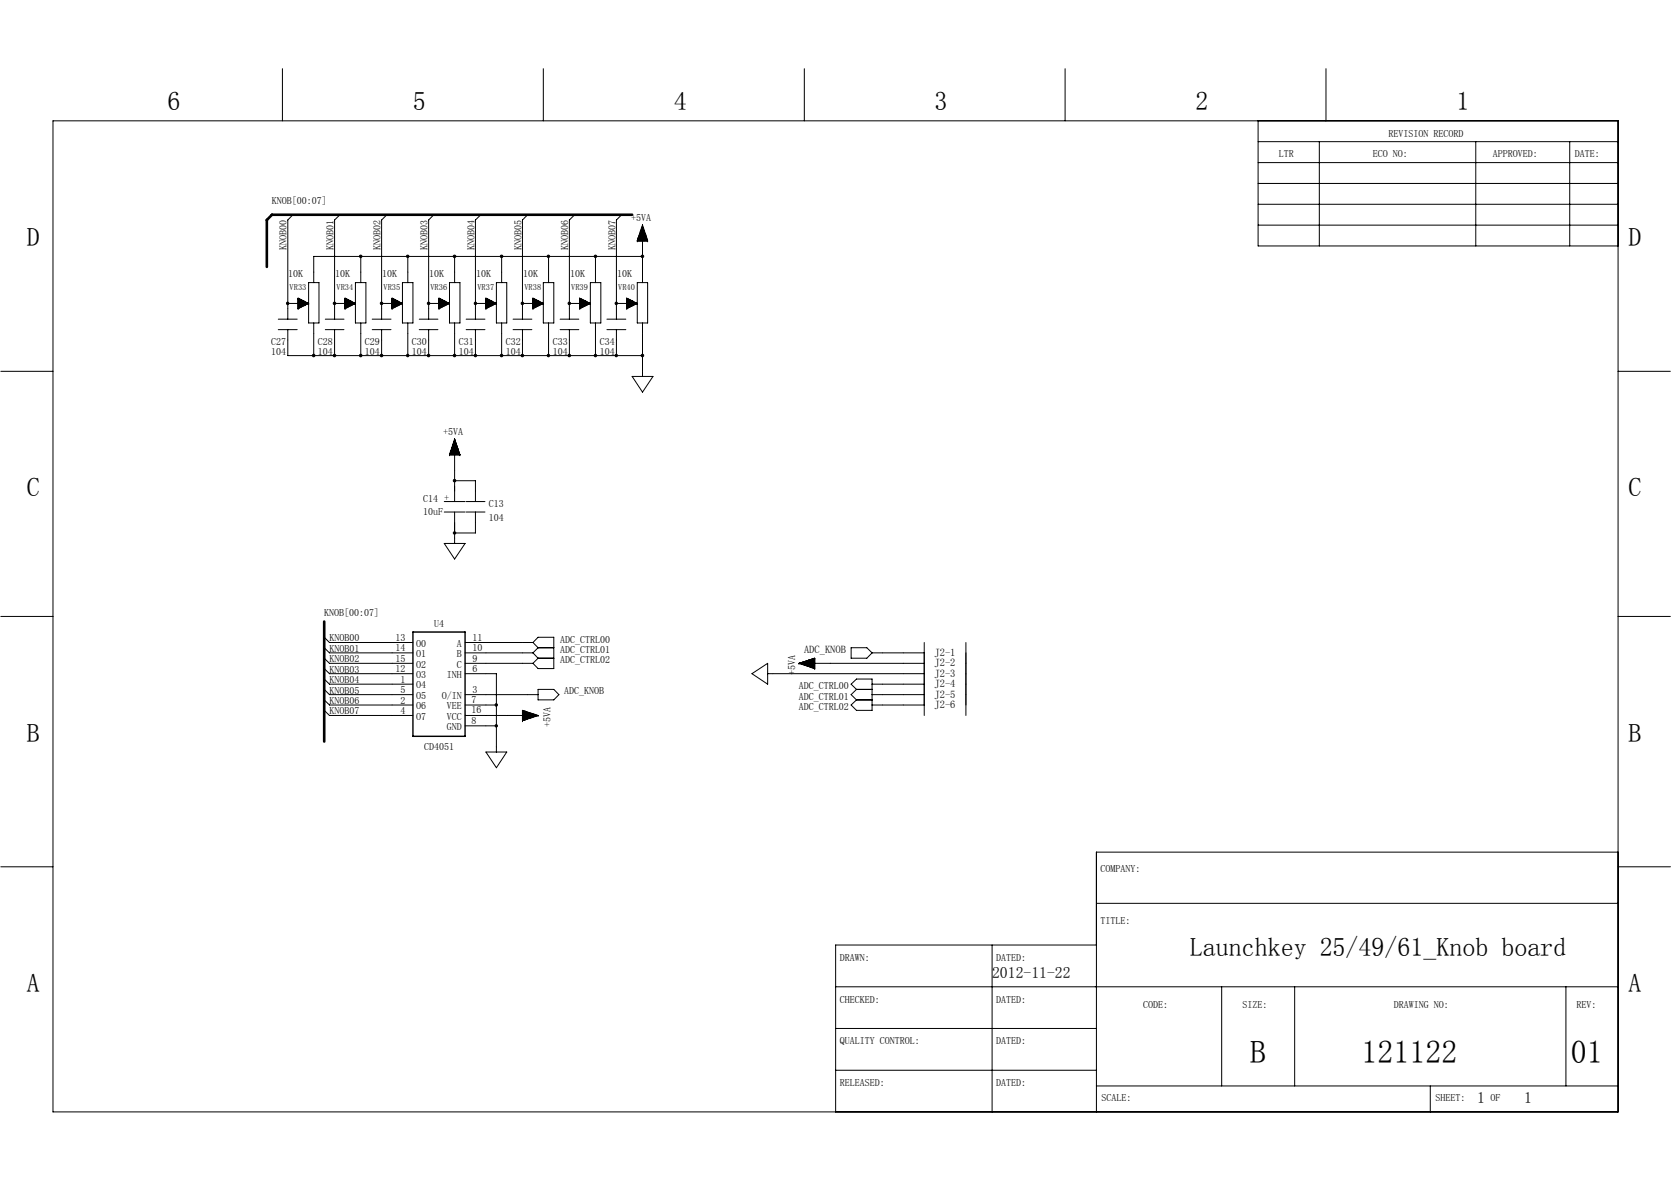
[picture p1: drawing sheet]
<svg xmlns="http://www.w3.org/2000/svg" width="297mm" height="210mm" viewBox="0 0 297 210" stroke-linecap="round" stroke-linejoin="round" font-family="sans-serif">
<g fill="none" stroke="#000" stroke-width=".18">
<path d="M50.2 12.2v9.3M96.6 12.2v9.3M143 12.2v9.3M189.3 12.2v9.3M235.7 12.2v9.3M9.4 21.5h278.2v176.2h-278.2zM52.1 38.2l-.9 .9v17.6M60.4 38.2l-.9 .9v17.6M68.8 38.2l-1 .9v17.6M77.1 38.2l-.9 .9v17.6M85.5 38.2l-1 .9v17.6M93.8 38.2l-.9 .9v17.6"/>
<path d="M102.1 38.2l-.9 .9v17.6M110.5 38.2l-.9 .9v17.6M223.6 25.2h64M223.6 28.9h64M223.6 36.3h64M223.6 21.5v22.2h64M223.6 32.6h64M234.5 25.2v18.5M262.3 25.2v18.5M279 25.2v18.5M49.5 58.6h3.3M49.5 56.7h3.3"/>
<path d="M51.2 54h.1M51.2 54h3.7M51.2 58.6v4.6h63M53 54.9h.1M53 53h.1M53 53v1.9M53 53l1.9 1M53 54.7h.4M53 54.5h.8M53 54.3h1.2M53 54.1h1.5M53 53.8h1.5v.3"/>
<path d="M53 53.6h1.1v.7M53 53.4h.7v1.1M53 53.2h.4v1.5M53.2 53.1v1.7M53.6 53.3v1.3M53.9 53.5v.9M54.3 53.7v.5M54.7 53.9v.1M54.9 54h.1M54.9 50.2h1.8v7.2h-1.8zM54.9 54l-1.9 .9M55.8 57.4v5.8"/>
<path d="M57.8 58.6h3.3M57.8 56.7h3.3M59.5 54h.1M59.5 54h3.7M59.5 58.6v4.6M61.3 54.9h.1M61.3 53h.1M61.3 54.7h.5M61.3 54.5h.8M61.3 54.3h1.2M61.3 54.1h1.6M61.3 53.8h1.5v.3"/>
<path d="M61.3 53.6h1.2v.7M61.3 53.4h.8v1.1M61.3 53.2h.4v1.5M61.3 53v1.9M61.3 53l1.9 1M61.5 53.1v1.7M61.9 53.3v1.3M62.3 53.5v.9M62.7 53.7v.5M63 53.9v.1M63.2 54h.1M63.2 50.2h1.8v7.2h-1.8z"/>
<path d="M63.2 54l-1.9 .9M64.1 45.6v4.6M64.1 57.4v5.8M66.2 58.6h3.3M66.2 56.7h3.3M67.8 54h.1M67.8 54h3.7M67.8 58.6v4.6M69.7 54.9h.1M69.7 53h.1M69.7 53.2h.4v1.5h-.4M69.7 54.5h.8"/>
<path d="M69.7 54.3h1.2M69.7 54.1h1.5M69.7 53.8h1.5v.3M69.7 53.6h1.1v.7M69.7 53.4h.7v1.1M69.7 53v1.9M69.7 53l1.8 1M69.9 53.1v1.7M70.2 53.3v1.3M70.6 53.5v.9M71 53.7v.5M71.4 53.9v.1"/>
<path d="M71.5 54h.1M71.5 50.2h1.9v7.2h-1.9zM71.5 54l-1.8 .9M72.5 45.6v4.6M72.5 57.4v5.8M74.5 58.6h3.3M74.5 56.7h3.3M76.2 54h.1M76.2 54h3.7M76.2 58.6v4.6M78 54.9h.1M78 53h.1"/>
<path d="M78 54.7h.5M78 53.4h.8v1.1h-.8M78 54.3h1.2M78 54.1h1.6M78 53.8h1.5v.3M78 53.6h1.1v.7M78 53.2h.4v1.5M78 53v1.9M78 53l1.9 1M78.2 53.1v1.7M78.6 53.3v1.3M79 53.5v.9"/>
<path d="M79.4 53.7v.5M79.7 53.9v.1M79.9 54h.1M79.9 50.2h1.9v7.2h-1.9zM79.9 54l-1.9 .9M80.8 45.6v4.6M80.8 57.4v5.8M82.9 58.6h3.3M82.9 56.7h3.3M84.5 54h.1M84.5 54h3.7M84.5 58.6v4.6"/>
<path d="M86.4 54.9h.1M86.4 53h.1M86.4 54.7h.4M86.4 54.5h.8M86.4 54.3h1.2M86.4 54.1h1.5M86.4 53.8h1.5v.3M86.4 53.6h1.1v.7M86.4 53.4h.7v1.1M86.4 53.2h.4v1.5M86.4 53v1.9M86.4 53l1.8 1"/>
<path d="M86.6 53.1v1.7M86.9 53.3v1.3M87.3 53.5v.9M87.7 53.7v.5M88.1 53.9v.1M88.2 54h.1M88.2 50.2h1.9v7.2h-1.9zM88.2 54l-1.8 .9M89.2 45.6v4.6M89.2 57.4v5.8M91.2 58.6h3.3M91.2 56.7h3.3"/>
<path d="M92.9 54h.1M92.9 54h3.7M92.9 58.6v4.6M94.7 54.9h.1M94.7 53h.1M94.7 54.7h.4M94.7 54.5h.8M94.7 54.3h1.2M94.7 54.1h1.6M94.7 53.8h1.5v.3M94.7 53.6h1.2v.7M94.7 53.4h.8v1.1"/>
<path d="M94.7 53.2h.4v1.5M94.7 53v1.9M94.7 53l1.9 1M94.9 53.1v1.7M95.3 53.3v1.3M95.6 53.5v.9M96 53.7v.5M96.4 53.9v.1M96.6 54h.1M96.6 50.2h1.8v7.2h-1.8zM96.6 54l-1.9 .9M97.5 45.6v4.6"/>
<path d="M97.5 57.4v5.8M99.6 58.6h3.3M99.6 56.7h3.3M101.2 54h.1M101.2 54h3.7M101.2 58.6v4.6M103.1 54.9h.1M103.1 53h.1M103.1 54.7h.4M103.1 54.5h.8M103.1 54.3h1.2M103.1 54.1h1.5"/>
<path d="M103.1 53.8h1.5v.3M103.1 53.6h1.1v.7M103.1 53.4h.7v1.1M103.1 53.2h.3v1.5M103.1 53v1.9M103.1 53l1.8 1M103.3 53.1v1.7M103.6 53.3v1.3M104 53.5v.9M104.4 53.7v.5M104.8 53.9v.1M104.9 54h.1"/>
<path d="M104.9 50.2h1.9v7.2h-1.9zM104.9 54l-1.8 .9M105.9 45.6v4.6M105.9 57.4v5.8M107.9 58.6h3.3M107.9 56.7h3.3M109.6 54h.1M109.6 54h3.7M109.6 58.6v4.6M111.4 54.9h.1M111.4 53h.1M111.4 53.2h.4v1.5h-.4"/>
<path d="M111.4 54.5h.8M111.4 54.3h1.2M111.4 54.1h1.6M111.4 53.8h1.5v.3M111.4 53.6h1.1v.7M111.4 53.4h.8v1.1M111.4 53v1.9M111.4 53l1.9 1M111.6 53.1v1.7M112 53.3v1.3M112.4 53.5v.9M112.7 53.7v.5"/>
<path d="M113.1 53.9v.1M113.3 54h.1M113.3 42.8h.1M113.3 50.2h1.8v7.2h-1.8zM113.3 54l-1.9 .9M113.3 42.8h1.8M113.3 42.7h1.8M113.4 42.4h1.6M113.5 42.3h1.5v.5M113.5 42.2v.6M113.5 42.1h1.4M113.6 41.9h1.2"/>
<path d="M113.7 41.7h1.1v1.1M113.7 41.6v1.2M113.7 41.5h1M113.8 41.3h.8M113.8 41.1h.8v1.7M113.8 41.1v1.7M113.9 41h.6M114 40.8h.4M114 40.6h.4v2.2M114 40.5v2.3M114.1 40.4h.2M114.2 40.2h.1"/>
<path d="M114.2 40h.1M114.2 45.6h.1M114.2 45.6h-58.4v4.6M114.2 40v10.2M114.2 57.4v9.5M114.2 40l-.9 2.8M114.2 40l.9 2.8M115.1 42.8h.1M223.6 40h64M.1 66h9.3M80.2 79.9h1.2M80.3 79.7h1.1v1.2"/>
<path d="M80.3 79.7v1.2M80.3 79.6h1M80.4 79.4h.8M80.5 79.2h.7v1.7M80.5 79.1v1.8M80.5 79h.6M80.6 78.8h.4M80.6 78.6h.4v2.3M80.6 78.5v2.4M80.7 78.4h.2M80.8 78.3h.1M80.8 78.1h.1"/>
<path d="M80.8 78.1v11.1M80.8 78.1l-.9 2.8M80.8 78.1l1 2.8M112.4 66.9h3.7l-1.9 2.8zM287.6 66h9.3M79 91h3.7M79 89.2h3.7M79 96.6h3.7l-1.9 2.8zM79.9 80.9h.1M79.9 80.9h1.9M80 80.7h1.7M80 80.5h1.6"/>
<path d="M80.1 80.3h1.5v.6M80.1 80.2v.7M80.2 80.1h1.3M80.8 85.5h3.7v3.7M80.8 91v5.6M81.8 80.9h.1M82.9 91h3.3M82.9 89.2h3.3M84.5 91v3.8h-3.7M.1 109.6h9.3M57.6 113.3l1 .9h14.8M57.6 115.2l1 .9h14.8"/>
<path d="M57.6 117l1 .9h14.8M57.6 118.9l1 .9h14.8M82.7 114.2h12M82.7 116.1h12M82.7 117.9h12M82.7 119.8h5.5v5.5M94.7 114.2l.9-.9h2.8v5.6h-2.8l-.9-1M94.7 114.2l.9 1M94.7 116.1l.9 .9M95.6 115.2h2.8M95.6 117h2.8M95.6 115.2l-.9 .9"/>
<path d="M95.6 117l-.9 .9M133.7 119.8l2.8-1.9v3.7zM136.5 119.8h27.8M142 117.9h.1M142 117.9h22.3M142 117.9l2.8 1M142.2 117.9v.1M142.4 117.8v.3M142.5 118.1h2.3M142.8 117.7v.5M143 117.6v.7M143.1 118.3h1.7"/>
<path d="M143.3 117.5v.9M143.5 117.4v1.1M143.6 118.5h1.2M143.9 117.3v1.3M144.1 117.2v1.4M144.2 118.7h.6M144.4 117.1v1.6M144.6 117.1v1.7M144.8 118.9h.1M144.8 117h.1M144.8 117v1.9M144.8 117l-2.8 .9"/>
<path d="M144.8 117.8h-2.2v.3M144.8 117.6h-1.7v.7M144.8 117.4h-1.1v1.1M144.8 117.2h-.5v1.5M151.3 115.2h2.8l.9 .9-.9 .9h-2.8zM155 116.1h9.3M164.3 114.2v13M171.7 114.2v13M287.6 109.6h9.3M57.6 122.6l1 .9h14.8M57.6 120.7l1 .9h14.8M57.6 124.4l1 .9h14.8"/>
<path d="M57.6 126.3l1 .9h14.8M82.7 123.5h12.9M82.7 125.3h5.5M82.7 127.2h12.9M82.7 129.1h5.5M86.4 133.7h3.7l-1.9 2.8zM88.2 125.3v8.4M92.9 128.1h.1M92.9 126.3h.1M92.9 127h2.2v.4M92.9 126.3v1.8M92.9 126.3l2.7 .9"/>
<path d="M92.9 126.5h.5l.1 1.5h-.6M92.9 127.8h1.2M92.9 127.6h1.7M92.9 127.4h2.3M92.9 126.9h1.6v.7M92.9 126.7h1.1v1.1M93.1 126.4v1.7M93.2 126.4v1.6M93.6 126.6v1.3M93.8 126.6v1.2M94.2 126.7v1M94.4 126.8v.8"/>
<path d="M94.7 126.9v.6M94.9 127v.4M95.3 127.1v.2M95.5 127.2v.1M95.6 127.2h.1M95.6 122.6h2.8l1 .9-1 .9h-2.8zM95.6 127.2l-2.7 .9M152.2 122.6h2.8M152.2 124.4h2.8M152.2 122.6l-.9-1 .9-.9h2.8v5.6h-2.8l-.9-1 .9-.9M152.2 122.6l-.9 .9 .9 .9M155 123.5h9.3"/>
<path d="M155 121.6h9.3M155 125.3h9.3M.1 154.1h9.3M287.6 151.5h-92.7v46.2M287.7 154.1h9.2M148.5 175.5h139.1M176.4 168v29.7M194.9 160.6h92.7M194.9 168h-46.4v29.7M217.2 175.5v17.6M230.1 175.5v17.6M278.4 175.5v17.6"/>
<path d="M148.5 182.9h46.4M148.5 190.3h46.4M194.9 193.1h92.7M254.3 193.1v4.6"/>
</g>
<path d="M73.4 112.4h9.3v18.5h-9.3z" fill="none" stroke="#000" stroke-width=".25"/>
<g fill="#000" stroke="#000" stroke-width=".18">
<path d="M51 53.8h.3v.3h-.3z" fill-rule="evenodd"/>
<path d="M72.3 45.4h.3v.3h-.3z" fill-rule="evenodd"/>
<path d="M84.4 53.8h.3v.3h-.3z" fill-rule="evenodd"/>
<path d="M97.3 45.4h.3v.3h-.3z" fill-rule="evenodd"/>
<path d="M105.7 45.4h.3v.3h-.3z" fill-rule="evenodd"/>
<path d="M109.4 53.8h.3v.3h-.3z" fill-rule="evenodd"/>
<path d="M72.3 63.1h.3v.3h-.3z" fill-rule="evenodd"/>
<path d="M84.4 63.1h.3v.3h-.3z" fill-rule="evenodd"/>
<path d="M97.3 63.1h.3v.3h-.3z" fill-rule="evenodd"/>
<path d="M105.7 63.1h.3v.3h-.3z" fill-rule="evenodd"/>
<path d="M109.4 63.1h.3v.3h-.3z" fill-rule="evenodd"/>
<path d="M80.6 94.6h.4v.3h-.4z" fill-rule="evenodd"/>
<path d="M88.1 125.2h.3v.3h-.3z" fill-rule="evenodd"/>
<circle cx="59.5" cy="53.9" r=".22"/>
<circle cx="64.1" cy="45.6" r=".22"/>
<circle cx="67.8" cy="53.9" r=".22"/>
<circle cx="76.2" cy="53.9" r=".22"/>
<circle cx="80.8" cy="45.6" r=".22"/>
<circle cx="89.2" cy="45.6" r=".22"/>
<circle cx="92.9" cy="53.9" r=".22"/>
<circle cx="101.2" cy="53.9" r=".22"/>
<circle cx="114.2" cy="45.6" r=".22"/>
<circle cx="55.8" cy="63.2" r=".22"/>
<circle cx="59.5" cy="63.2" r=".22"/>
<circle cx="64.1" cy="63.2" r=".22"/>
<circle cx="67.8" cy="63.2" r=".22"/>
<circle cx="76.2" cy="63.2" r=".22"/>
<circle cx="80.8" cy="63.2" r=".22"/>
<circle cx="89.2" cy="63.2" r=".22"/>
<circle cx="92.9" cy="63.2" r=".22"/>
<circle cx="101.2" cy="63.2" r=".22"/>
<circle cx="114.2" cy="63.2" r=".22"/>
<circle cx="80.8" cy="85.5" r=".22"/>
<circle cx="88.2" cy="129.1" r=".21"/>
</g>
<path d="M112.4 38.2h-64.1l-.9 .9v8.4M57.6 110.5v21.3" fill="none" stroke="#000" stroke-width=".47"/>
<g font-size="5.7">
<text x="222.2" y="189">B</text>
<text x="242" y="189">121122</text>
<text x="279.2" y="189">01</text>
</g>
<g font-size="4.6">
<text x="29.8" y="19.6">6</text>
<text x="73.4" y="19.6">5</text>
<text x="119.8" y="19.6">4</text>
<text x="166.1" y="19.6">3</text>
<text x="212.5" y="19.6">2</text>
<text x="258.9" y="19.6">1</text>
<text x="4.8" y="43.7">D</text>
<text x="289.5" y="43.7">D</text>
<text x="4.8" y="88.3">C</text>
<text x="289.5" y="88.3">C</text>
<text x="4.8" y="131.8">B</text>
<text x="289.5" y="131.8">B</text>
<text x="211.5" y="170">Launchkey 25/49/61_Knob board</text>
<text x="4.8" y="176.4">A</text>
<text x="289.5" y="176.4">A</text>
</g>
<g font-size="2.8">
<text x="176.4" y="173.9">2012-11-22</text>
<text x="262.6" y="196.1">1</text>
<text x="271" y="196.1">1</text>
</g>
<g font-size="1.9">
<text x="142.9" y="116.1">ADC_KNOB</text>
<text x="166.1" y="116.6">J2-1</text>
<text x="166.1" y="118.5">J2-2</text>
<text x="166.1" y="120.4">J2-3</text>
<text x="166.1" y="122.2">J2-4</text>
<text x="166.1" y="124.1">J2-5</text>
<text x="166.1" y="125.9">J2-6</text>
</g>
<g font-size="1.8">
<text x="227.3" y="28">LTR</text>
<text x="244" y="28">ECO NO:</text>
<text x="246.8" y="24.3">REVISION RECORD</text>
<text x="265.4" y="28">APPROVED:</text>
<text x="280" y="28">DATE:</text>
<text x="48.3" y="36.3">KNOB[00:07]</text>
<text x="112.2" y="39.4">+5VA</text>
<text x="50.9" y="44.4" transform="rotate(-90 50.9 44.4)">KNOB00</text>
<text x="59.3" y="44.4" transform="rotate(-90 59.3 44.4)">KNOB01</text>
<text x="67.7" y="44.4" transform="rotate(-90 67.7 44.4)">KNOB02</text>
<text x="76" y="44.4" transform="rotate(-90 76 44.4)">KNOB03</text>
<text x="84.3" y="44.4" transform="rotate(-90 84.3 44.4)">KNOB04</text>
<text x="92.7" y="44.4" transform="rotate(-90 92.7 44.4)">KNOB05</text>
<text x="101" y="44.4" transform="rotate(-90 101 44.4)">KNOB06</text>
<text x="109.4" y="44.4" transform="rotate(-90 109.4 44.4)">KNOB07</text>
<text x="51.2" y="49.3">10K</text>
<text x="59.6" y="49.3">10K</text>
<text x="68" y="49.3">10K</text>
<text x="76.3" y="49.3">10K</text>
<text x="84.6" y="49.3">10K</text>
<text x="93" y="49.3">10K</text>
<text x="101.3" y="49.3">10K</text>
<text x="109.7" y="49.3">10K</text>
<text x="48.2" y="61.3">C27</text>
<text x="48.2" y="63.1">104</text>
<text x="56.5" y="61.3">C28</text>
<text x="56.5" y="63.1">104</text>
<text x="64.9" y="61.3">C29</text>
<text x="64.9" y="63.1">104</text>
<text x="73.2" y="61.3">C30</text>
<text x="73.2" y="63.1">104</text>
<text x="81.6" y="61.3">C31</text>
<text x="81.6" y="63.1">104</text>
<text x="89.9" y="61.3">C32</text>
<text x="89.9" y="63.1">104</text>
<text x="98.3" y="61.3">C33</text>
<text x="98.3" y="63.1">104</text>
<text x="106.6" y="61.3">C34</text>
<text x="106.6" y="63.1">104</text>
<text x="78.8" y="77.4">+5VA</text>
<text x="75.2" y="89.2">C14 +</text>
<text x="75.2" y="91.7">10uF</text>
<text x="86.9" y="90.1">C13</text>
<text x="86.9" y="92.6">104</text>
<text x="57.6" y="109.6">KNOB[00:07]</text>
<text x="70.3" y="114">13</text>
<text x="77.1" y="111.5">U4</text>
<text x="84" y="114">11</text>
<text x="58.6" y="114">KNOB00</text>
<text x="58.6" y="115.9">KNOB01</text>
<text x="58.6" y="117.8">KNOB02</text>
<text x="58.6" y="119.6">KNOB03</text>
<text x="70.3" y="115.8">14</text>
<text x="70.3" y="117.7">15</text>
<text x="70.3" y="119.5">12</text>
<text x="74" y="115">O0</text>
<text x="74" y="116.8">O1</text>
<text x="74" y="118.7">O2</text>
<text x="81.2" y="115">A</text>
<text x="81.2" y="116.8">B</text>
<text x="81.2" y="118.7">C</text>
<text x="84" y="115.8">10</text>
<text x="84" y="117.7">9</text>
<text x="84" y="119.5">6</text>
<text x="99.6" y="114.2">ADC_CTRL00</text>
<text x="99.6" y="116.1">ADC_CTRL01</text>
<text x="99.6" y="117.9">ADC_CTRL02</text>
<text x="141.4" y="120" transform="rotate(-90 141.4 120)">+5VA</text>
<text x="58.6" y="121.5">KNOB04</text>
<text x="58.6" y="123.3">KNOB05</text>
<text x="58.6" y="125.2">KNOB06</text>
<text x="71.2" y="121.4">1</text>
<text x="71.2" y="123.3">5</text>
<text x="71.2" y="125.1">2</text>
<text x="74" y="120.5">O3</text>
<text x="74" y="122.4">O4</text>
<text x="74" y="124.3">O5</text>
<text x="78.5" y="124.3">O/IN</text>
<text x="79.4" y="120.5">INH</text>
<text x="83.8" y="125">7</text>
<text x="84" y="123.3">3</text>
<text x="100.3" y="123.3">ADC_KNOB</text>
<text x="142" y="122.6">ADC_CTRL00</text>
<text x="142" y="124.4">ADC_CTRL01</text>
<text x="58.6" y="127">KNOB07</text>
<text x="71.2" y="127">4</text>
<text x="74" y="126.1">O6</text>
<text x="74" y="128">O7</text>
<text x="79.4" y="126.1">VEE</text>
<text x="79.4" y="128">VCC</text>
<text x="79.4" y="129.8">GND</text>
<text x="83.8" y="126.9">16</text>
<text x="83.8" y="128.7">8</text>
<text x="97.9" y="129.2" transform="rotate(-90 97.9 129.2)">+5VA</text>
<text x="142" y="126.3">ADC_CTRL02</text>
<text x="75.4" y="133.4">CD4051</text>
<text x="195.6" y="155">COMPANY:</text>
<text x="195.6" y="164.3">TITLE:</text>
<text x="149.3" y="170.8">DRAWN:</text>
<text x="177.1" y="170.8">DATED:</text>
<text x="149.3" y="178.2">CHECKED:</text>
<text x="177.1" y="178.2">DATED:</text>
<text x="203.2" y="179.2">CODE:</text>
<text x="220.9" y="179.2">SIZE:</text>
<text x="247.8" y="179.2">DRAWING NO:</text>
<text x="280.2" y="179.2">REV:</text>
<text x="149.3" y="185.7">QUALITY CONTROL:</text>
<text x="177.1" y="185.7">DATED:</text>
<text x="149.3" y="193.1">RELEASED:</text>
<text x="177.1" y="193.1">DATED:</text>
<text x="195.8" y="195.8">SCALE:</text>
<text x="255.2" y="195.8">SHEET:</text>
<text x="265" y="195.8">OF</text>
</g>
<g font-size="1.5">
<text x="51.5" y="51.5">VR33</text>
<text x="59.8" y="51.5">VR34</text>
<text x="68.2" y="51.5">VR35</text>
<text x="76.5" y="51.5">VR36</text>
<text x="84.9" y="51.5">VR37</text>
<text x="93.2" y="51.5">VR38</text>
<text x="101.5" y="51.5">VR39</text>
<text x="109.9" y="51.5">VR40</text>
</g>
</svg>
